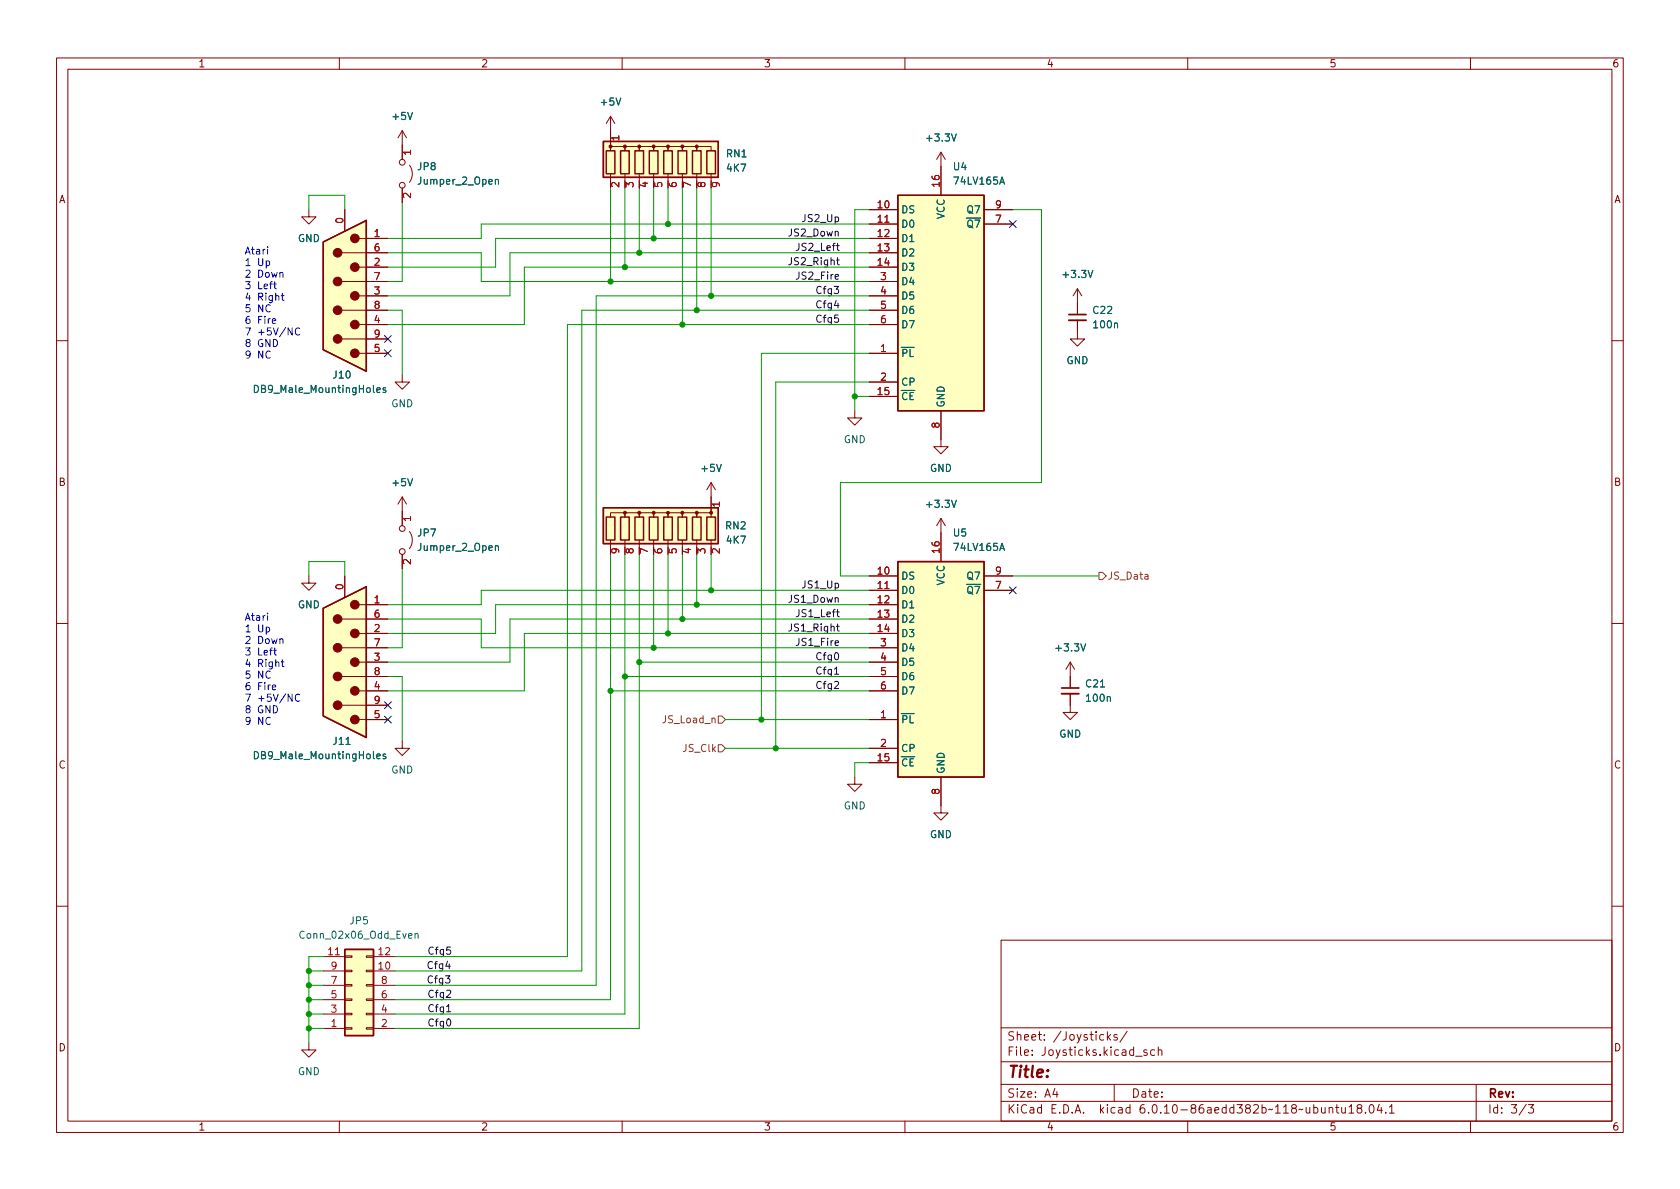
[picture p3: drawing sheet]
<svg xmlns="http://www.w3.org/2000/svg" width="297mm" height="210mm" viewBox="0 0 297 210" stroke-linecap="round" stroke-linejoin="round" font-family="sans-serif">
<g fill="none" stroke="#840000" stroke-width=".18">
<path d="M10 10.2h277v190.1h-277zM12 12.2h273v186.1h-273zM60 10.2v2M110 10.2v2M160 10.2v2M210 10.2v2M260 10.2v2M54.6 37.1v1.2h1.3l-1.3 1.3-1.3-1.3h1.3M61 37.1v3.8M71.1 23.1v5.1M71.1 33.3v2.5M71.1 23.1l-.7 1.3"/>
<path d="M71.1 23.1l.8 1.3M72.4 29.2a2.54 2.54 0 0 1 0 3.1M107.9 26.7v-.8h2.6v.8v-.8h2.5v.8v-.8h2.6v.8v-.8h2.5v.8v-.8h2.5v.8v-.8h2.6v.8v-.8h2.5v.8M107.9 20.6v5M107.9 30.7v1.3M107.9 20.6l-.7 1.2M107.9 20.6l.8 1.2M110.5 30.7v1.3M113 30.7v1.3M115.6 30.7v1.3M118.1 30.7v1.3M120.6 30.7v1.3"/>
<path d="M123.2 30.7v1.3M125.7 30.7v1.3M153.7 37.1h5M153.7 39.6h5M166.4 26.9v7.6M166.4 26.9l-.8 1.3M166.4 26.9l.7 1.3M174 37.1h5.1M174 39.6h5.1M60.5 44.7h8.1M60.5 49.8h8.1M60.5 54.9h8.1"/>
<path d="M60.5 59.9h8.1M63.5 42.2h5.1M63.5 47.2h5.1M63.5 52.3h5.1M63.5 57.4h5.1M153.7 42.2h5M153.7 44.7h5M153.7 47.2h5M153.7 49.8h5M153.7 52.3h5M153.7 54.9h5M153.7 57.4h5"/>
<path d="M190.5 56.6v3.3h1.3l-1.3 1.3-1.3-1.3h1.3M190.5 51l-.8 1.3M190.5 51v4.6M190.5 51l.8 1.3M10 60.2h2M63.5 62.5h5.1M71.1 66.3v1.3h1.3l-1.3 1.2-1.3-1.2h1.3M151.1 72.6v1.3h1.3l-1.3 1.3-1.2-1.3h1.2M153.7 62.5h5M153.7 70.1h5M153.7 67.6h5M166.4 72.6v6.4h1.2l-1.2 1.3-1.3-1.3h1.3"/>
<path d="M285 60.2h2M71.1 87.9v5.1M71.1 98v2.6M71.1 87.9l-.7 1.2M71.1 87.9l.8 1.2M72.4 94a2.54 2.54 0 0 1 0 3M107.9 91.4v-.7h2.6v.7v-.7h2.5v.7v-.7h2.6v.7v-.7h2.5v.7v-.7h2.5v.7v-.7h2.6v.7v-.7h2.5v.7M107.9 95.5v1.3M110.5 95.5v1.3M113 95.5v1.3M115.6 95.5v1.3M118.1 95.5v1.3"/>
<path d="M120.6 95.5v1.3M123.2 95.5v1.3M125.7 85.3v5.1M125.7 95.5v1.3M125.7 85.3l.8 1.3M125.7 85.3l-.7 1.3M166.4 91.7v7.6M166.4 91.7l-.8 1.3M166.4 91.7l.7 1.3M10 110.2h2M54.6 101.8v1.3h1.3l-1.3 1.3-1.3-1.3h1.3M60.5 109.5h8.1"/>
<path d="M60.5 114.5h8.1M60.5 119.6h8.1M61 101.8v3.9M63.5 106.9h5.1M63.5 112h5.1M63.5 117.1h5.1M153.7 101.8h5M153.7 104.4h5M153.7 106.9h5M153.7 109.5h5M153.7 112h5M153.7 114.5h5"/>
<path d="M153.7 117.1h5M153.7 119.6h5M174 101.8h5.1M174 104.4h5.1M189.2 117.1l-.7 1.3M189.2 117.1v4.6M189.2 117.1l.8 1.3M285 110.2h2M60.5 124.7h8.1M63.5 127.2h5.1M63.5 122.2h5.1M71.1 131.1v1.2h1.3l-1.3 1.3-1.3-1.3h1.3"/>
<path d="M151.1 137.4v1.3h1.3l-1.3 1.2-1.2-1.2h1.2M153.7 127.2h5M153.7 134.9h5M153.7 132.3h5M153.7 122.2h5M166.4 137.4v6.4h1.2l-1.2 1.2-1.3-1.2h1.3M189.2 122.7v3.3h1.3l-1.3 1.2-1.2-1.2h1.2M10 160.2h2M57.1 171.7h3.9M57.1 169.2h3.9M57.1 179.3h3.9M57.1 176.8h3.9"/>
<path d="M57.1 174.2h3.9M61 169h1.2v.3h-1.2zM61 171.6h1.2v.2h-1.2zM61 174.1h1.2v.3h-1.2zM61 176.7h1.2v.2h-1.2zM61 179.2h1.2v.2h-1.2zM64.8 169h1.2v.3h-1.2zM64.8 171.6h1.2v.2h-1.2zM64.8 174.1h1.2v.3h-1.2zM64.8 176.7h1.2v.2h-1.2zM64.8 179.2h1.2v.2h-1.2zM66 171.7h3.8"/>
<path d="M66 169.2h3.8M66 179.3h3.8M66 176.8h3.8M66 174.2h3.8M177 166.3h108v32h-108zM285 160.2h2M54.6 184.4v1.3h1.3l-1.3 1.2-1.3-1.2h1.3M57.1 181.9h3.9M60 198.3v2M61 181.7h1.2v.3h-1.2zM64.8 181.7h1.2v.3h-1.2zM66 181.9h3.8"/>
<path d="M110 198.3v2M160 198.3v2M177 194.8h108M177 191.8h108M177 187.8h108M177 181.8h108M186.5 192.5l-.4 1h1M186.9 193v1M195.1 183l-.4-.1-.3 .3v.4l.2 .3h.5M195.8 182.4v1.5M195.9 183.4l.5 .5M196.4 182.9l-.6 .6"/>
<path d="M197 191.8v3M197.5 183l-.4-.1-.2 .2 .1 .3 .5 .1v.4h-.6M199.3 182.4l-1.3 1.9M200.8 186.8h1.1M202.8 185.7l-.4-.1-.2 .2 .1 .3 .5 .1v.4h-.6M204.1 185.7l-.4-.1-.3 .3v.4l.2 .3h.5M204.8 185.8l.2-.2 .4 .1v.9M204.8 185.1v1.5M210 198.3v2M235 196l.2-.2 .4 .1v.9M235 195.8v1M236.1 195.8h.6"/>
<path d="M236.4 195.3v1.3l.3 .2M237.2 195.8l.1 1h.3l.3-.1M237.9 195.8v1M238.5 195.8l.4-.5v1.5M238.5 196.8h.9M240.2 196l-.3-.3 .1-.2 .2-.2 .4 .1 .2 .2-.1 .2-.6 .2-.2 .3 .1 .4 .2 .1h.3l.3-.3-.1-.4-.2-.1M241.4 196.7v.1M242.3 195.4l.1-.1a.81 .81 0 0 1 .6 .7 .81 .81 0 0 1-.3 .8h-.1a.81 .81 0 0 1-.6-.6 .81 .81 0 0 1 .3-.8zM243.9 195.3l-.4 1h.9M244.2 195.8v1M245 196.7v.1M245.6 195.8l.5-.5v1.5"/>
<path d="M245.6 196.8h.9M260 198.3v2M261 191.8v6.5M269.9 195.3l-1.3 1.9M270.2 195.3h1l-.6 .6 .5 .1v.7l-.2 .1h-.5l-.2-.1"/>
<circle cx="71.1" cy="28.7" r=".51"/>
<circle cx="71.1" cy="32.8" r=".51"/>
<circle cx="71.1" cy="93.5" r=".51"/>
<circle cx="71.1" cy="97.5" r=".51"/>
</g>
<path d="M87.6 31.8l.2-.1 .3 .1v.8M45 68.1a.64 .64 0 0 1 .7 .7 .64 .64 0 0 1-.7 .6zM66.6 69l.6-.1v-.3h-.4l-.2 .1 .1 .6h.5M68.2 68.6h-.3l-.2 .1 .1 .2 .4 .1v.3h-.5M87.6 96.6l.2-.1 .3 .1v.7M45 132.9a.64 .64 0 0 1 .7 .6 .64 .64 0 0 1-.7 .7zM66.6 133.7l.6-.1v-.2l-.4-.1-.2 .2 .1 .6h.5M68.2 133.4l-.3-.1-.2 .2 .1 .2 .4 .1v.3h-.5M73.4 165.2l.2-.1h.3v.8M73.4 165.1v.8" fill="none" stroke="#006464" stroke-width=".18"/>
<path d="M189 56.6h3M187.7 122.7h3.1" fill="none" stroke="#840000" stroke-width=".33"/>
<path d="M189 55.6h3M187.7 121.7h3.1" fill="none" stroke="#840000" stroke-width=".3"/>
<g fill="#ffffc2" stroke="#ffffc2" stroke-width=".18">
<path d="M158.7 99.3h15.3v38.1h-15.3z"/>
<path d="M106.7 25h20.3v6.4h-20.3z"/>
<path d="M61 167.9h5v15.2h-5z"/>
<path d="M158.7 34.5h15.3v38.1h-15.3z"/>
<path d="M57.1 42.8l7.7-3.8v26.7l-7.7-3.9z"/>
<path d="M106.7 89.8h20.3v6.3h-20.3z"/>
<path d="M57.1 107.6l7.7-3.8v26.6l-7.7-3.8z"/>
</g>
<g fill="none" stroke="#840000" stroke-width=".25">
<path d="M106.7 25h20.3v6.4h-20.3zM107.2 26.7h1.5v4h-1.5zM109.7 26.7h1.6v4h-1.6zM112.3 26.7h1.5v4h-1.5zM114.8 26.7h1.5v4h-1.5zM117.3 26.7h1.6v4h-1.6zM119.9 26.7h1.5v4h-1.5zM122.4 26.7h1.6v4h-1.6zM125 26.7h1.5v4h-1.5zM158.7 34.5h15.3v38.1h-15.3zM57.1 42.8l7.7-3.8v26.7l-7.7-3.9zM106.7 89.8h20.3v6.3h-20.3z"/>
<path d="M107.2 91.4h1.5v4.1h-1.5zM109.7 91.4h1.6v4.1h-1.6zM112.3 91.4h1.5v4.1h-1.5zM114.8 91.4h1.5v4.1h-1.5zM117.3 91.4h1.6v4.1h-1.6zM119.9 91.4h1.5v4.1h-1.5zM122.4 91.4h1.6v4.1h-1.6zM125 91.4h1.5v4.1h-1.5zM158.7 99.3h15.3v38.1h-15.3zM57.1 107.6l7.7-3.8v26.6l-7.7-3.8zM61 167.9h5v15.2h-5z"/>
</g>
<g fill="#840000" stroke="#840000" stroke-width=".18">
<circle cx="107.9" cy="25.9" r=".25"/>
<circle cx="110.5" cy="25.9" r=".25"/>
<circle cx="113" cy="25.9" r=".25"/>
<circle cx="115.6" cy="25.9" r=".25"/>
<circle cx="118.1" cy="25.9" r=".25"/>
<circle cx="120.6" cy="25.9" r=".25"/>
<circle cx="123.2" cy="25.9" r=".25"/>
<circle cx="62.7" cy="42.2" r=".76"/>
<circle cx="62.7" cy="47.2" r=".76"/>
<circle cx="62.7" cy="52.3" r=".76"/>
<circle cx="62.7" cy="57.4" r=".76"/>
<circle cx="62.7" cy="62.5" r=".76"/>
<circle cx="59.7" cy="44.7" r=".76"/>
<circle cx="59.7" cy="49.8" r=".76"/>
<circle cx="59.7" cy="54.9" r=".76"/>
<circle cx="59.7" cy="59.9" r=".76"/>
<circle cx="125.7" cy="90.7" r=".25"/>
<circle cx="123.2" cy="90.7" r=".25"/>
<circle cx="120.6" cy="90.7" r=".25"/>
<circle cx="118.1" cy="90.7" r=".25"/>
<circle cx="115.6" cy="90.7" r=".25"/>
<circle cx="113" cy="90.7" r=".25"/>
<circle cx="110.5" cy="90.7" r=".25"/>
<circle cx="62.7" cy="106.9" r=".76"/>
<circle cx="62.7" cy="112" r=".76"/>
<circle cx="62.7" cy="117.1" r=".76"/>
<circle cx="62.7" cy="122.2" r=".76"/>
<circle cx="62.7" cy="127.2" r=".76"/>
<circle cx="59.7" cy="109.5" r=".76"/>
<circle cx="59.7" cy="114.5" r=".76"/>
<circle cx="59.7" cy="119.6" r=".76"/>
<circle cx="59.7" cy="124.7" r=".76"/>
</g>
<path d="M194.3 101.2h.6l.7 .6-.7 .7h-.6zM127 131.7h.6l.7 .6-.7 .7h-.6zM127 126.6h.6l.7 .6-.7 .7h-.6z" fill="none" stroke="#725600" stroke-width=".18"/>
<g fill="none" stroke="#0000c2" stroke-width=".18">
<path d="M47.1 46.2l.3-.1 .3 .3-.1 .5h-.5M47.3 43.7v.1M47.8 54a.6 .6 0 0 0-.8 .4 .6 .6 0 0 0 .6 .8l.2-.2M48.2 56.8l.6-.1-.1-.3h-.4l-.1 .1v.6h.5M48.4 50.2h.5M48.6 49.8v1.1l.3 .2M49.5 48.3l.2-.1h.3v.8M49.7 52.3h.5M49.9 51.8v1.1l.3 .2M51.7 58v1.2l-.8-1.2v1.2M53 58.1a.6 .6 0 0 0-.8 .4 .6 .6 0 0 0 .6 .7l.2-.1M47.8 62.2a.6 .6 0 0 0-.8 .4 .6 .6 0 0 0 .6 .7l.2-.1"/>
<path d="M47.1 111l.3-.1 .3 .2-.1 .6h-.5M47.3 108.4v.2M47.8 118.8a.6 .6 0 0 0-.8 .4 .6 .6 0 0 0 .6 .7l.2-.1M48.4 115h.5M48.6 114.6v1.1l.3 .1M49.5 113.1l.2-.2 .3 .1v.8M49.7 117h.5M49.9 116.6v1.1l.3 .2M47.8 127a.6 .6 0 0 0-.8 .4 .6 .6 0 0 0 .6 .7l.2-.1M48.2 121.6l.6-.2-.1-.2-.4-.1-.1 .2v.6h.5M51.7 122.7v1.3l-.8-1.3v1.3M53 122.9a.6 .6 0 0 0-.8 .4 .6 .6 0 0 0 .6 .7l.2-.1"/>
</g>
<g fill="none" stroke="#009600" stroke-width=".18">
<path d="M54.6 37.1v-2.6h6.4v2.6M71.1 35.8v14h-2.5M107.9 33.3v16.5M110.5 33.3v13.9M113 33.3v11.4M115.6 33.3v8.9M118.1 33.3v6.3M120.6 33.3v24.1M123.2 33.3v21.6M125.7 33.3v19M153.7 39.6h-68.6v2.6h-16.5M153.7 37.1h-2.6v35.5"/>
<path d="M179.1 37.1h5v48.2h-35.5v16.5h5.1M68.6 44.7h16.5v5.1h68.6M68.6 54.9h2.5v11.4M153.7 42.2h-66.1v5h-19M153.7 47.2h-61v10.2h-24.1M153.7 57.4h-53.4v111.8h-30.5M153.7 54.9h-50.8v116.8h-33.1M153.7 44.7h-63.5v7.6h-21.6M153.7 52.3h-48.3v121.9h-35.6M151.1 70.1h2.6M153.7 67.6h-16.5v64.7M153.7 62.5h-19.1v64.7"/>
<path d="M107.9 98v78.8h-38.1M110.5 98v81.3h-40.7M113 98v83.9h-43.2M115.6 98v16.5M118.1 98v14M120.6 98v11.5M123.2 98v8.9M125.7 98v6.4M54.6 101.8v-2.5h6.4v2.5M68.6 109.5h16.5v5h68.6M68.6 119.6h2.5v11.5M71.1 100.6v13.9h-2.5"/>
<path d="M110.5 119.6h43.2M113 117.1h40.7M153.7 109.5h-63.5v7.6h-21.6M153.7 104.4h-68.6v2.5h-16.5M153.7 106.9h-66.1v5.1h-19M153.7 112h-61v10.2h-24.1M179.1 101.8h15.2M107.9 122.2h45.8M128.3 127.2h25.4M128.3 132.3h25.4M153.7 134.9h-2.6v2.5M54.6 174.2h2.5"/>
<path d="M54.6 176.8h2.5M54.6 179.3h2.5M54.6 171.7h2.5M57.1 169.2h-2.5v15.2M54.6 181.9h2.5"/>
</g>
<path d="M178.5 39l1.2 1.2M179.7 39l-1.2 1.2M68 59.3l1.2 1.2M69.2 59.3l-1.2 1.2M68 61.9l1.2 1.2M69.2 61.9l-1.2 1.2M178.5 103.8l1.2 1.2M179.7 103.8l-1.2 1.2M68 126.6l1.2 1.3M68 124.1l1.2 1.2M69.2 126.6l-1.2 1.3M69.2 124.1l-1.2 1.2" fill="none" stroke="#000084" stroke-width=".18"/>
<g fill="#009600" stroke="#009600" stroke-width=".18">
<circle cx="134.6" cy="127.2" r=".46"/>
<circle cx="137.2" cy="132.3" r=".46"/>
<circle cx="125.7" cy="104.4" r=".46"/>
<circle cx="54.6" cy="171.7" r=".46"/>
<circle cx="54.6" cy="181.9" r=".46"/>
<circle cx="113" cy="117.1" r=".46"/>
<circle cx="110.5" cy="119.6" r=".46"/>
<circle cx="120.6" cy="109.5" r=".46"/>
<circle cx="115.6" cy="114.5" r=".46"/>
<circle cx="118.1" cy="112" r=".46"/>
<circle cx="123.2" cy="106.9" r=".46"/>
<circle cx="107.9" cy="122.2" r=".46"/>
<circle cx="118.1" cy="39.6" r=".46"/>
<circle cx="110.5" cy="47.2" r=".46"/>
<circle cx="107.9" cy="49.8" r=".46"/>
<circle cx="113" cy="44.7" r=".46"/>
<circle cx="115.6" cy="42.2" r=".46"/>
<circle cx="120.6" cy="57.4" r=".46"/>
<circle cx="123.2" cy="54.9" r=".46"/>
<circle cx="125.7" cy="52.3" r=".46"/>
<circle cx="151.1" cy="70.1" r=".46"/>
<circle cx="54.6" cy="176.8" r=".46"/>
<circle cx="54.6" cy="179.3" r=".46"/>
<circle cx="54.6" cy="174.2" r=".46"/>
</g>
<text font-size="2.8" fill="#840000" x="178" y="190.6">Title:</text>
<g font-size="2.1" fill="#840000">
<text x="178" y="184">Sheet: /Joysticks/</text>
<text x="178" y="186.7">File: Joysticks.kicad_sch</text>
<text x="178" y="196.9">KiCad E.D.A. kicad 6.0.10-86aedd382b~118~ubuntu18.04.1</text>
<text x="178" y="194.1">Size: A4</text>
<text x="200" y="194.1">Date:</text>
<text x="263" y="194.1">Rev:</text>
<text x="263" y="196.9">Id: 3/3</text>
</g>
<g font-size="1.8" fill="#840000">
<text x="35" y="11.9">1</text>
<text x="85" y="11.9">2</text>
<text x="135" y="11.9">3</text>
<text x="185" y="11.9">4</text>
<text x="235" y="11.9">5</text>
<text x="285" y="11.9">6</text>
<text x="10.3" y="35.9">A</text>
<text x="285.3" y="35.9">A</text>
<text x="10.3" y="85.9">B</text>
<text x="285.3" y="85.9">B</text>
<text x="10.3" y="135.9">C</text>
<text x="285.3" y="135.9">C</text>
<text x="10.3" y="185.9">D</text>
<text x="285.3" y="185.9">D</text>
<text x="35" y="199.9">1</text>
<text x="85" y="199.9">2</text>
<text x="135" y="199.9">3</text>
<text x="185" y="199.9">4</text>
<text x="235" y="199.9">5</text>
<text x="285" y="199.9">6</text>
</g>
<g font-size="1.8" fill="#006464">
<text x="69.5" y="21.2">+5V</text>
<text x="106.4" y="18.7">+5V</text>
<text x="128.5" y="27.8">RN1</text>
<text x="164" y="25">+3.3V</text>
<text x="73.9" y="30.1">JP8</text>
<text x="74.2" y="32.6">Jumper_2_Open</text>
<text x="128.6" y="30.3">4K7</text>
<text x="168.6" y="30.1">U4</text>
<text x="168.9" y="32.6">74LV165A</text>
<text x="159.3" y="37.7">DS</text>
<text x="159.3" y="40.3">D0</text>
<text x="167" y="38.8" transform="rotate(-90 167 38.8)">VCC</text>
<text x="169.7" y="40.3">~{Q7}</text>
<text x="171.1" y="37.7">Q7</text>
<text x="52.6" y="42.8">GND</text>
<text x="159.3" y="42.8">D1</text>
<text x="159.3" y="45.3">D2</text>
<text x="159.3" y="47.9">D3</text>
<text x="159.3" y="50.4">D4</text>
<text x="159.3" y="53">D5</text>
<text x="188.2" y="49.1">+3.3V</text>
<text x="159.3" y="55.5">D6</text>
<text x="159.3" y="58">D7</text>
<text x="193.3" y="55.5">C22</text>
<text x="193.5" y="58">100n</text>
<text x="159.3" y="63.1">~{PL}</text>
<text x="188.5" y="64.4">GND</text>
<text x="45.5" y="69.5">DB9_Male_MountingHoles</text>
<text x="59" y="66.9">J10</text>
<text x="159.3" y="70.7">~{CE}</text>
<text x="159.3" y="68.2">CP</text>
<text x="69.2" y="72">GND</text>
<text x="167" y="72.1" transform="rotate(-90 167 72.1)">GND</text>
<text x="124.1" y="83.4">+5V</text>
<text x="149.2" y="78.4">GND</text>
<text x="164.4" y="83.4">GND</text>
<text x="69.5" y="86">+5V</text>
<text x="164" y="89.8">+3.3V</text>
<text x="73.9" y="94.9">JP7</text>
<text x="128.3" y="93.6">RN2</text>
<text x="168.6" y="94.9">U5</text>
<text x="74.2" y="97.4">Jumper_2_Open</text>
<text x="128.5" y="96.1">4K7</text>
<text x="168.9" y="97.4">74LV165A</text>
<text x="52.6" y="107.6">GND</text>
<text x="159.3" y="102.5">DS</text>
<text x="159.3" y="105">D0</text>
<text x="159.3" y="107.6">D1</text>
<text x="167" y="103.6" transform="rotate(-90 167 103.6)">VCC</text>
<text x="169.7" y="105">~{Q7}</text>
<text x="171.1" y="102.5">Q7</text>
<text x="159.3" y="110.1">D2</text>
<text x="159.3" y="112.6">D3</text>
<text x="159.3" y="115.2">D4</text>
<text x="159.3" y="117.7">D5</text>
<text x="186.9" y="115.2">+3.3V</text>
<text x="159.3" y="120.3">D6</text>
<text x="159.3" y="122.8">D7</text>
<text x="192.1" y="121.5">C21</text>
<text x="192.2" y="124.1">100n</text>
<text x="59" y="131.7">J11</text>
<text x="159.3" y="127.9">~{PL}</text>
<text x="187.3" y="130.4">GND</text>
<text x="45.5" y="134.2">DB9_Male_MountingHoles</text>
<text x="69.2" y="136.8">GND</text>
<text x="159.3" y="135.5">~{CE}</text>
<text x="159.3" y="133">CP</text>
<text x="167" y="136.9" transform="rotate(-90 167 136.9)">GND</text>
<text x="149.2" y="143.1">GND</text>
<text x="164.4" y="148.2">GND</text>
<text x="53.4" y="166">Conn_02x06_Odd_Even</text>
<text x="61.9" y="163.4">JP5</text>
<text x="52.6" y="190.1">GND</text>
</g>
<g font-size="1.8" fill="#a90000">
<text x="72.6" y="27.4" transform="rotate(-90 72.6 27.4)">1</text>
<text x="109.5" y="24.9" transform="rotate(-90 109.5 24.9)">1</text>
<text x="72.6" y="35" transform="rotate(-90 72.6 35)">2</text>
<text x="109.5" y="33.1" transform="rotate(-90 109.5 33.1)">2</text>
<text x="112" y="33.1" transform="rotate(-90 112 33.1)">3</text>
<text x="114.6" y="33.1" transform="rotate(-90 114.6 33.1)">4</text>
<text x="117.1" y="33.1" transform="rotate(-90 117.1 33.1)">5</text>
<text x="119.6" y="33.1" transform="rotate(-90 119.6 33.1)">6</text>
<text x="122.2" y="33.1" transform="rotate(-90 122.2 33.1)">7</text>
<text x="124.7" y="33.1" transform="rotate(-90 124.7 33.1)">8</text>
<text x="127.3" y="33.1" transform="rotate(-90 127.3 33.1)">9</text>
<text x="166.1" y="33" transform="rotate(-90 166.1 33)">16</text>
<text x="60.7" y="39.5" transform="rotate(-90 60.7 39.5)">0</text>
<text x="66.2" y="41.9">1</text>
<text x="155.2" y="36.8">10</text>
<text x="155.2" y="39.4">11</text>
<text x="155.2" y="41.9">12</text>
<text x="176" y="39.4">7</text>
<text x="176" y="36.8">9</text>
<text x="66.2" y="47">2</text>
<text x="66.2" y="44.4">6</text>
<text x="155.2" y="44.4">13</text>
<text x="155.2" y="47">14</text>
<text x="66.2" y="52.1">3</text>
<text x="66.2" y="49.5">7</text>
<text x="155.7" y="49.5">3</text>
<text x="155.7" y="52.1">4</text>
<text x="66.2" y="57.1">4</text>
<text x="66.2" y="54.6">8</text>
<text x="66.2" y="59.7">9</text>
<text x="155.7" y="54.6">5</text>
<text x="155.7" y="57.1">6</text>
<text x="66.2" y="62.2">5</text>
<text x="155.7" y="62.2">1</text>
<text x="155.2" y="69.8">15</text>
<text x="155.7" y="67.3">2</text>
<text x="166.1" y="75.7" transform="rotate(-90 166.1 75.7)">8</text>
<text x="127.3" y="89.6" transform="rotate(-90 127.3 89.6)">1</text>
<text x="72.6" y="92.2" transform="rotate(-90 72.6 92.2)">1</text>
<text x="72.6" y="99.8" transform="rotate(-90 72.6 99.8)">2</text>
<text x="109.5" y="97.9" transform="rotate(-90 109.5 97.9)">9</text>
<text x="112" y="97.9" transform="rotate(-90 112 97.9)">8</text>
<text x="114.6" y="97.9" transform="rotate(-90 114.6 97.9)">7</text>
<text x="117.1" y="97.9" transform="rotate(-90 117.1 97.9)">6</text>
<text x="119.6" y="97.9" transform="rotate(-90 119.6 97.9)">5</text>
<text x="122.2" y="97.9" transform="rotate(-90 122.2 97.9)">4</text>
<text x="124.7" y="97.9" transform="rotate(-90 124.7 97.9)">3</text>
<text x="127.3" y="97.9" transform="rotate(-90 127.3 97.9)">2</text>
<text x="155.2" y="101.6">10</text>
<text x="166.1" y="97.8" transform="rotate(-90 166.1 97.8)">16</text>
<text x="176" y="101.6">9</text>
<text x="60.7" y="104.2" transform="rotate(-90 60.7 104.2)">0</text>
<text x="66.2" y="106.7">1</text>
<text x="155.2" y="104.1">11</text>
<text x="155.2" y="106.7">12</text>
<text x="176" y="104.1">7</text>
<text x="66.2" y="111.8">2</text>
<text x="66.2" y="109.2">6</text>
<text x="155.2" y="109.2">13</text>
<text x="155.2" y="111.8">14</text>
<text x="66.2" y="116.8">3</text>
<text x="66.2" y="114.3">7</text>
<text x="66.2" y="119.4">8</text>
<text x="155.7" y="114.3">3</text>
<text x="155.7" y="116.8">4</text>
<text x="155.7" y="119.4">5</text>
<text x="66.2" y="121.9">4</text>
<text x="66.2" y="124.5">9</text>
<text x="155.7" y="121.9">6</text>
<text x="66.2" y="127">5</text>
<text x="155.7" y="127">1</text>
<text x="155.2" y="134.6">15</text>
<text x="155.7" y="132.1">2</text>
<text x="166.1" y="140.4" transform="rotate(-90 166.1 140.4)">8</text>
<text x="58.1" y="168.9">11</text>
<text x="58.6" y="174">7</text>
<text x="58.6" y="171.4">9</text>
<text x="67" y="171.4">10</text>
<text x="67" y="168.9">12</text>
<text x="67.5" y="174">8</text>
<text x="58.6" y="179.1">3</text>
<text x="58.6" y="176.5">5</text>
<text x="67.5" y="179.1">4</text>
<text x="67.5" y="176.5">6</text>
<text x="58.6" y="181.6">1</text>
<text x="67.5" y="181.6">2</text>
</g>
<g font-size="1.8" fill="#0f0f0f">
<text x="139.6" y="41.8">JS2_Down</text>
<text x="142.1" y="39.3">JS2_Up</text>
<text x="139.9" y="46.9">JS2_Right</text>
<text x="141.2" y="44.3">JS2_Left</text>
<text x="141.2" y="49.4">JS2_Fire</text>
<text x="144.7" y="52">Cfg3</text>
<text x="144.7" y="54.5">Cfg4</text>
<text x="144.7" y="57">Cfg5</text>
<text x="139.6" y="106.6">JS1_Down</text>
<text x="142.1" y="104">JS1_Up</text>
<text x="139.9" y="111.7">JS1_Right</text>
<text x="141.2" y="109.1">JS1_Left</text>
<text x="141.2" y="114.2">JS1_Fire</text>
<text x="144.7" y="119.3">Cfg1</text>
<text x="144.7" y="116.7">Cfg0</text>
<text x="144.7" y="121.8">Cfg2</text>
<text x="75.9" y="171.3">Cfg4</text>
<text x="75.9" y="173.9">Cfg3</text>
<text x="76.1" y="168.8">Cfg5</text>
<text x="76.1" y="176.4">Cfg2</text>
<text x="76.1" y="179">Cfg1</text>
<text x="76.1" y="181.5">Cfg0</text>
</g>
<g font-size="1.8" fill="#0000c2">
<text x="43.2" y="45">Atari</text>
<text x="43.2" y="47">1 Up</text>
<text x="43.2" y="49.1">2 Down</text>
<text x="43.2" y="51.1">3 Left</text>
<text x="43.2" y="53.2">4 Right</text>
<text x="43.2" y="55.2">5 NC</text>
<text x="43.2" y="57.3">6 Fire</text>
<text x="43.2" y="59.3">7 +5V/NC</text>
<text x="43.2" y="61.4">8 GND</text>
<text x="43.2" y="63.4">9 NC</text>
<text x="43.2" y="109.8">Atari</text>
<text x="43.2" y="111.8">1 Up</text>
<text x="43.2" y="113.9">2 Down</text>
<text x="43.2" y="115.9">3 Left</text>
<text x="43.2" y="117.9">4 Right</text>
<text x="43.2" y="120">5 NC</text>
<text x="43.2" y="122">6 Fire</text>
<text x="43.2" y="124.1">7 +5V/NC</text>
<text x="43.2" y="126.1">8 GND</text>
<text x="43.2" y="128.2">9 NC</text>
</g>
<g font-size="1.8" fill="#725600">
<text x="195.8" y="102.5">JS_Data</text>
<text x="117.4" y="127.9">JS_Load_n</text>
<text x="120.9" y="133">JS_Clk</text>
</g>
</svg>
